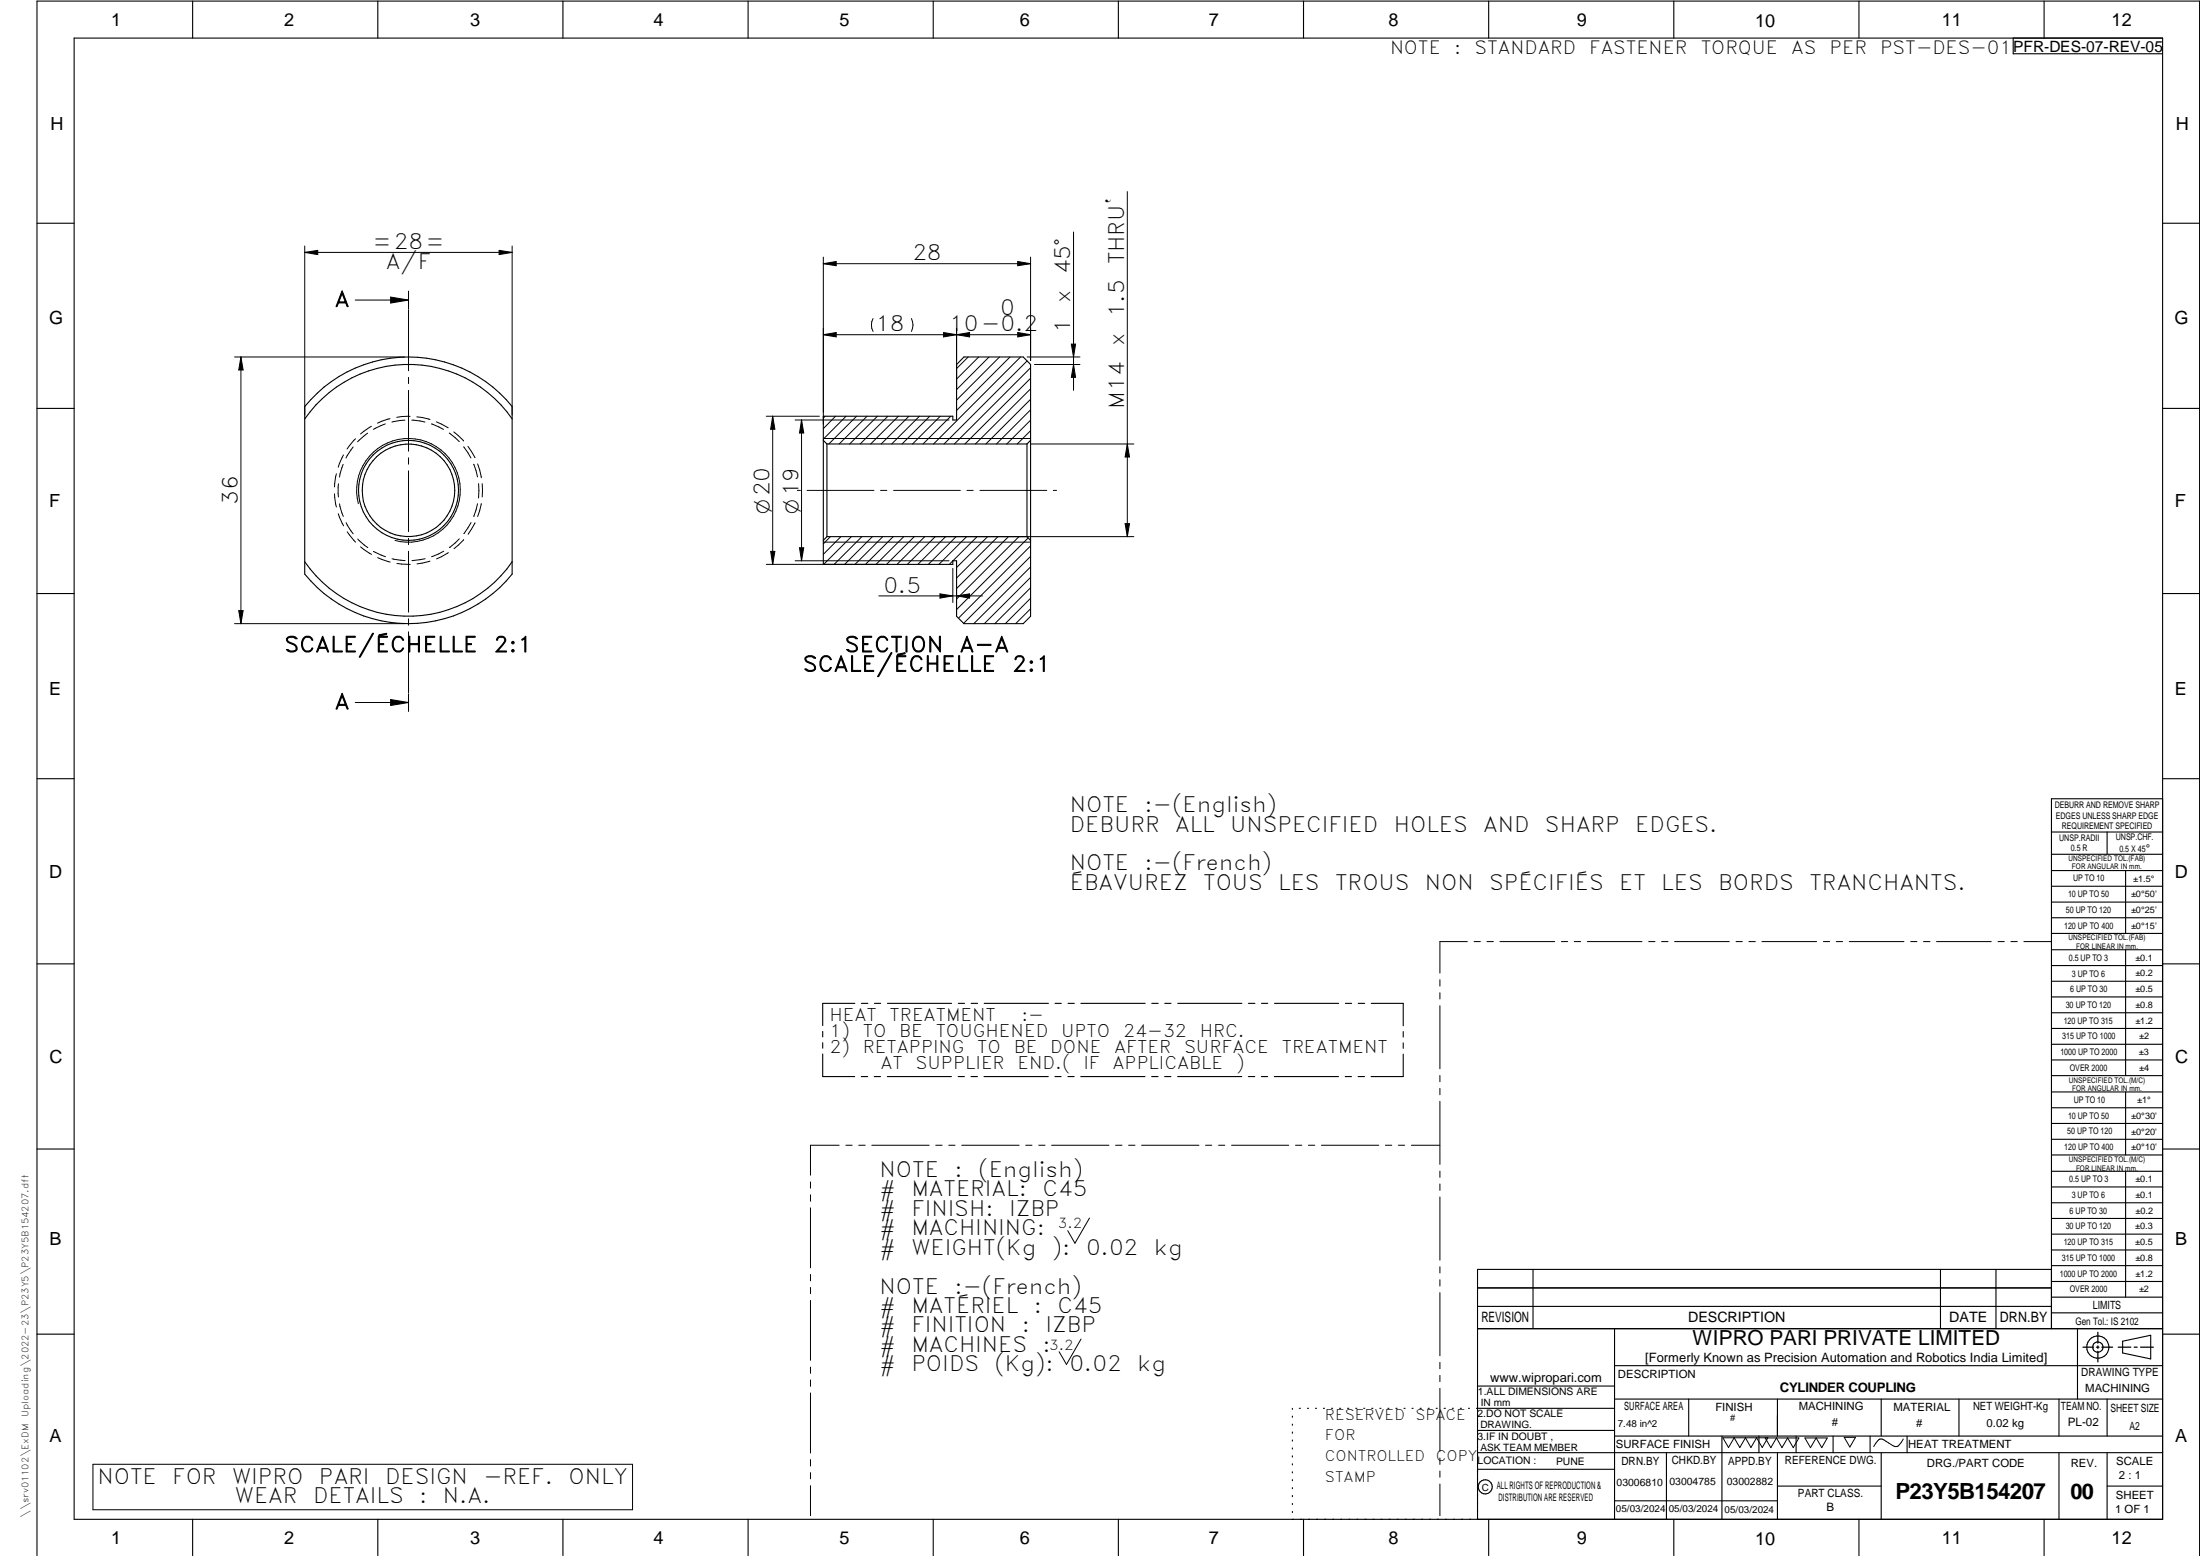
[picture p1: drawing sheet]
<svg xmlns="http://www.w3.org/2000/svg" width="594mm" height="420mm" viewBox="0 0 594 420" stroke-linecap="round" stroke-linejoin="round" font-family="sans-serif">
<g fill="none" stroke="#000" stroke-width=".3">
<path d="M20 10.3h564v400h-564zM52 .3v10M102 .3v10M152 .3v10M202 .3v10M252 .3v10M302 .3v10M352 .3v10M402 .3v10M452 .3v10M502 .3v10M543.6 10.3v4.2h40.4"/>
<path d="M552 .3v10M10 60.3h10M584 60.3h10M10 110.3h10M82.3 113.1v41.9a36 36 0 0 0 56 0v-3.3M82.3 113.1v-3.3a36 36 0 0 1 56 0v41.9M138.3 113.1a34 34 0 0 0-56 0M222.3 112.4h35v1h1v-15l2-2h16l2 2v68l-2 2h-16l-2-2v-15h-1v1h-35zM222.3 118.9l1 1M223.3 119.9v25M223.3 119.9h54M277.3 119.9v25"/>
<path d="M278.3 118.9l-1 1M584 110.3h10M82.3 151.7a34 34 0 0 0 56 0M223.3 144.9l-1 1M223.3 144.9h54M277.3 144.9l1 1M10 160.3h10M584 160.3h10M10 210.3h10M584 215.7h-30v143.1M584 210.3h10M554 224.7h30"/>
<path d="M554 230.7h30M554 235.1h30M554 239.3h30M569 224.7v6M574 235.1v17M554 243.6h30M554 247.8h30M554 252.1h30M554 256.5h30M574 256.5v33.9M10 260.3h10M222.2 278.5v1.5"/>
<path d="M230.8 270.9h-8.6v6M232.6 270.9h1.8M236.1 270.9h1.7M239.6 270.9h17.4M258.8 270.9h1.7M262.2 270.9h1.8M265.8 270.9h17.3M284.9 270.9h1.7M288.4 270.9h1.7M291.9 270.9h17.3M311 270.9h1.8M314.5 270.9h1.7"/>
<path d="M318 270.9h17.4M337.1 270.9h1.8M340.6 270.9h1.7M344.2 270.9h17.3M363.3 270.9h1.7M366.8 270.9h1.7M370.3 270.9h8.6v6.1M378.9 278.6v1.4M554 260.7h30M554 265h30M554 269.2h30M554 273.5h30"/>
<path d="M554 277.7h30M584 260.3h10M222.2 281.6v1.4M222.2 284.6v6.1h8.6M232.6 290.7h1.7M236.1 290.7h1.7M239.6 290.7h17.3M258.7 290.7h1.7M262.2 290.7h1.7M265.7 290.7h17.4M284.9 290.7h1.6M288.4 290.7h1.7"/>
<path d="M291.8 290.7h17.4M311 290.7h1.7M314.5 290.7h1.7M318 290.7h17.3M337.1 290.7h1.7M340.6 290.7h1.7M344.1 290.7h17.3M363.3 290.7h1.6M366.7 290.7h1.8M378.9 284.6v6.1h-8.7M378.9 281.6v1.5M554 282h30"/>
<path d="M554 286.2h30M554 290.4h30M554 294.9h30M554 299.1h30M574 294.9v17M10 310.3h10M554 303.4h30M554 307.6h30M554 311.9h30M554 316.3h30M574 316.3v34M584 310.3h10"/>
<path d="M554 320.5h30M554 324.8h30M554 329h30M554 333.2h30M554 337.5h30M399 358.8h185M399 352.8h155M399 347.8h155M414 342.8v16M436 358.8v51.5M524 342.8v16M539 342.8v16"/>
<path d="M554 341.8h30M554 346h30M554 350.3h30M554 354.5h30M554 342.8h-155v67.5M561 358.8v19M10 360.3h10M399 374.3h37M436 368.8h148M436 377.8h148M456 377.8v10M480 377.8v10"/>
<path d="M508 377.8v10M529 377.8v10M556 377.8v10M569 377.8v10M573.2 362.2l7.6-1.6v6.3l-7.6-1.6zM584 360.3h10M349 380.3v.3M349 382.4v.3M349 384.6v.3M349 386.7v.3M349 388.8v.3M349 391v.3"/>
<path d="M349 393.1v.3M349 395.3v.3M349 397.4v.3M349 399.5v.3M350.9 380.3h.2M353.1 380.3h.2M355.2 380.3h.3M357.4 380.3h.3M359.6 380.3h.3M361.7 380.3h.3M363.9 380.3h.3M366.1 380.3h.3"/>
<path d="M368.3 380.3h.2M370.4 380.3h.3M372.6 380.3h.3M374.8 380.3h.3M376.9 380.3h.4M379.1 380.3h.3M381.3 380.3h.3M383.4 380.3h.4M385.6 380.3h.3M387.8 380.3h.3M390 380.3h.3M392.2 380.3h.3"/>
<path d="M394.3 380.3h.3M396.5 380.3h.3M398.7 380.3h37.3M399 386.2h37M399 396.7h37M436 387.8h148M450 392.3v18M465 387.8v22.5M475 387.8v4.5M480 392.3v18M485 387.8v4.5M495 387.8v4.5"/>
<path d="M505 387.8v4.5M508 392.3v18M515 387.8v4.5M556 392.3v18M569 392.3v18M584 392.3h-185M52 410.3v9.7M102 410.3v9.7M152 410.3v9.7M202 410.3v9.7M252 410.3v9.7M302 410.3v9.7"/>
<path d="M349 401.7v.3M349 403.8v.4M349 406v.3M349 408.1v.3M352 410.3v9.7M402 410.3v9.7M436 405.3h44M452 410.3v9.7M480 401.3h28M502 410.3v9.7M552 410.3v9.7M569 401.3h15"/>
<path d="M10 420v-419.7h584v419.7"/>
<circle cx="110.3" cy="132.4" r="12.5"/>
<circle cx="110.3" cy="132.4" r="13.5"/>
<circle cx="566.5" cy="363.8" r="2.99"/>
<circle cx="566.5" cy="363.7" r="1.41"/>
<circle cx="401.1" cy="401.5" r="1.9"/>
</g>
<path d="M566.5 359.7v3M562.5 363.8h2.9M566.1 363.8h.7M566.5 363.4v.7M566.5 364.9v2.8M567.6 363.8h2.9M572 363.8h3.4M576.3 363.8h.8M578 363.8h3.5" fill="none" stroke="#000" stroke-width=".34"/>
<g fill="none" stroke="#000" stroke-width=".27">
<path d="M304.4 51.7v93.2M82.3 68.2l3.5-.6v1.1zM82.3 66.4v45.7M82.3 68.2h56M110.3 78.6v4.8M134.8 67.6l3.5 .6-3.5 .5zM138.3 66.4v45.7M222.3 71.2l3.5-.6v1.2zM222.3 69.4v45.2M222.3 71.2h56M274.8 70.6l3.5 .6-3.5 .6zM278.3 69.4v28"/>
<path d="M289.9 62.7v42.7M63.3 96.4h46M65.1 96.4l.6 3.5h-1.2zM65.1 96.4v72M95.9 81h14.4M105.5 80.2l4.8 .8-4.8 .8zM110.3 83.7v16.4M222.3 90.4l3.5-.6v1.2zM222.3 90.4h56M235.7 86a3.8 3.8 0 0 0 0 3.5M246.1 86a3.8 3.8 0 0 1 0 3.5M254.8 89.8l7 1.2v-1.2l-7 1.2z"/>
<path d="M258.3 88.6v16.3M261.4 96.4l-3.1 3.1M264.3 96.4l-6 6M267.1 96.4l-8.8 8.8M269.9 96.4l-11.6 11.6M272.7 96.4l-14.4 14.4M274.8 89.8l3.5 .6-3.5 .6zM275.6 96.4l-23.5 23.5M277.4 96.4h14.2M277.4 97.5l-22.5 22.4M278.3 99.3l-20.6 20.6M279.4 98.4h12.2"/>
<path d="M289.3 92.9h1.1l-.5 3.5zM289.9 98.4l.5 3.5h-1.1zM96 118.5l-2.3 2.7M99.3 117l-2.7 2.3M100.3 115.1l-2.9 2.1M104 114.5l-3.2 1.5M105.3 113.1l-3.4 1.2M109.3 113.5l-3.5 .5M110.3 101.9v1.7M110.3 105.4v16.4M110.7 112.4l-3.6 .3M111.2 113.5l3.6 .5"/>
<path d="M112.6 112.6l3.5 .7M116.5 114.5l3.3 1.5M117.8 113.9l3.2 1.6M121.3 116.9l2.7 2.4M122.5 116.6l2.7 2.5M206.9 112.4h14.4M208.7 112.4v40M208.7 112.4l.5 3.5h-1.1zM214.7 113.4h41.6M216.4 113.4l.6 3.5h-1.1zM216.4 113.4v38M222.3 118.4h56"/>
<path d="M222.8 112.4l-.5 .5M225.6 112.4l-3.3 3.3M228.5 112.4l-6.2 6.2M231.3 112.4l-7.5 7.5M234.1 112.4l-7.5 7.5M236.9 112.4l-7.5 7.5M239.8 112.4l-7.5 7.5M242.6 112.4l-7.5 7.5M245.4 112.4l-7.5 7.5M248.3 112.4l-7.5 7.5M251.1 112.4l-7.5 7.5M253.9 112.4l-7.5 7.5"/>
<path d="M256.7 112.4l-7.4 7.5M278.3 116.3l-3.6 3.6M278.3 113.5l-6.4 6.4M278.3 110.7l-9.2 9.2M278.3 107.8l-12.1 12.1M278.3 105l-14.9 14.9M278.3 102.2l-17.7 17.7M278.4 119.9h27.8M304.4 119.9l.6 3.5h-1.2zM90.3 133.4l.5 3.5M90.8 127.9l-.5 3.6M91.3 138.7l1.5 3.3"/>
<path d="M91.4 130.6v3.6M91.7 136.1l1 3.3M92.7 125.4l-1 3.4M92.7 122.9l-1.4 3.3M95.4 120.7l-2 3M96.8 136a14 14 0 0 1 12.3-17.6 14 14 0 0 1 15.1 15.2 14 14 0 0 1-17.5 12.3M110.3 123.6v1.7M110.3 127.1v16.5M125.2 120.6l2 3.1M126.4 120.5l1.9 3.1M127.9 125.3l1 3.5M128.9 136l-.9 3.4"/>
<path d="M129 125.3l1 3.4M129.2 130.6v3.6M129.2 134.2h.1M130 136l-1 3.5M130 128.7h.1M130.2 130.6v3.6M215.3 132.4h.8M217.9 132.4h18.1M237.8 132.4h1.7M241.3 132.4h18M261.1 132.4h1.7M264.6 132.4h18.1"/>
<path d="M284.4 132.4h.9M93.5 141.1l1.9 3M93.8 143.6l2.2 2.8M96.6 145.5l2.7 2.4M97.4 147.7l2.9 2M100.8 148.9l3.3 1.4M102 150.6l3.4 1.2M105.9 150.9l3.5 .5M107.2 152.1l3.6 .3M110.3 145.4v1.7M110.3 148.8v16.5M114.8 150.9l-3.6 .5"/>
<path d="M116.1 151.5l-3.5 .8M119.8 148.8l-3.3 1.5M121.1 149.2l-3.2 1.7M124 145.5l-2.6 2.4M125.2 145.7l-2.6 2.5M127.2 141.1l-1.9 3M128.3 141.2l-1.9 3.1M206.9 152.4h31.9M208.1 148.9h1.1l-.5 3.5zM214.7 151.4h41.6M215.9 147.9h1.1l-.6 3.5zM222.3 146.4h56"/>
<path d="M224.2 144.9l-1.9 2M227.1 144.9l-4.8 4.8M229.9 144.9l-7.5 7.5M232.7 144.9l-7.5 7.5M235.6 144.9l-7.5 7.5M238.4 144.9l-7.5 7.5M241.2 144.9l-7.5 7.5M244 144.9l-7.4 7.5M246.9 144.9l-7.5 7.5M249.7 144.9l-7.5 7.5M251.4 144.9h54.8M252.6 144.9l-7.6 7.5"/>
<path d="M255.3 144.9l-7.4 7.5M257.3 151.4l-.9 1M257.3 153.5v9.2M258.2 144.9l-7.5 7.5M261 144.9l-7.5 7.5M263.9 144.9l-6.6 6.5M266.7 144.9l-8.4 8.3M269.5 144.9l-11.2 11.2M272.3 144.9l-14 14M275.2 144.9l-16.9 16.9M277.7 145.2l-19.4 19.4M278.3 158.7l-9.7 9.7"/>
<path d="M278.3 155.9l-12.5 12.5M278.3 147.4l-19.5 19.5M278.3 153.1l-15.3 15.3M278.3 150.2l-18.1 18.1M303.8 141.4h1.2l-.6 3.5zM63.3 168.4h46M64.5 164.9h1.2l-.6 3.5zM110.3 167.1v1.7M110.3 170.6v16.4M237.3 160.9h28M253.8 160.4l3.5 .5-3.5 .6zM258.3 160.9l3.5-.5v1.1z"/>
<path d="M278.3 164.4l-4 4M278.3 161.5l-6.8 6.9M95.9 189.7h14.4M105.5 188.9l4.8 .8-4.8 .8zM110.3 187.3v4.8M396.2 254.3h-7.4v8.5M398.1 254.3h1.6M401.5 254.3h1.8M405 254.3h14.8M421.6 254.3h1.7M425.1 254.3h1.7M428.6 254.3h14.8"/>
<path d="M445.2 254.3h1.7M448.7 254.3h1.7M452.2 254.3h14.8M468.8 254.3h1.7M472.3 254.3h1.7M475.8 254.3h14.8M492.4 254.3h1.7M495.8 254.3h1.8M499.4 254.3h14.7M516 254.3h1.6M519.4 254.3h1.8M522.9 254.3h14.8"/>
<path d="M539.5 254.3h1.7M543 254.3h1.7M546.5 254.3h7.4M388.8 264.5v1.8M388.8 268.1v1.6M388.8 271.6v17M388.8 290.4v1.7M388.8 293.9v1.7M388.8 297.4v17M218.9 319.2v1.6M226.6 309.2h-7.7v8.1M228.4 309.2h1.7"/>
<path d="M231.9 309.2h1.7M235.4 309.2h15.5M252.7 309.2h1.7M256.2 309.2h1.7M259.7 309.2h15.5M277 309.2h1.7M280.5 309.2h1.7M284 309.2h15.5M301.2 309.2h1.8M304.8 309.2h1.7M308.3 309.2h15.5M325.5 309.2h1.7"/>
<path d="M329.1 309.2h1.6M332.6 309.2h15.4M349.8 309.2h1.7M353.3 309.2h1.7M356.8 309.2h15.5M374.1 309.2h1.7M377.6 309.2h1.7M381.1 309.2h7.7M388.8 316.2v1.7M388.8 319.7v1.7M218.9 322.6v1.8M218.9 326.1v16.2"/>
<path d="M294.2 328.9l-3.9 6.8-2-3.4M388.8 323.2v17.1M218.9 344.1v1.8M218.9 347.6v1.7M218.9 351.2v16.1M388.8 342.1v1.6M388.8 345.6v1.7M388.8 349v17.1M218.9 369.1v1.7M218.9 372.6v1.8M218.9 376.1v16.2M291.9 361.6l-3.9 6.8-2-3.4"/>
<path d="M388.8 367.9v1.7M388.8 371.4v1.7M388.8 374.9v17M25.1 395.4h145.7v12.3h-145.7zM218.9 394.1v1.8M218.9 397.6v1.7M388.8 393.7v1.7M388.8 397.2v1.7M465.2 388.2h12.2l-1.5 2.7-1.6-2.7-1.5 2.7-1.5-2.7-1.5 2.7-1.5-2.7-1.5 2.7zM476.7 388.3h9.1l-1.6 2.6-1.5-2.6-1.5 2.6-1.5-2.6-1.5 2.6zM487.4 388.3h6l-1.5 2.6-1.5-2.6-1.5 2.6zM498 388.1h3.1l-1.6 2.6z"/>
<path d="M514 388.6l-1.1 1.5a1.2 1.2 0 0 1-1.8 .3l-1.8-1.2a1.55 1.55 0 0 0-1.6-.6 1.55 1.55 0 0 0-1.2 1.1l-.5 .9M218.9 401.2v8.1M388.8 400.7v8.6"/>
</g>
<g fill="#000">
<path d="M82.3 68.2l3.5-.6v1.1zM134.8 67.6l3.5 .6-3.5 .5zM222.3 71.2l3.5-.6v1.2zM274.8 70.6l3.5 .6-3.5 .6zM65.1 96.4l.6 3.5h-1.2zM105.5 80.2l4.8 .8-4.8 .8zM222.3 90.4l3.5-.6v1.2zM254.8 89.8l3.5 .6-3.5 .6zM258.3 90.4l3.5-.6v1.2zM274.8 89.8l3.5 .6-3.5 .6zM289.3 92.9h1.1l-.5 3.5zM208.7 112.4l.5 3.5h-1.1z"/>
<path d="M216.4 113.4l.6 3.5h-1.1zM289.9 98.4l.5 3.5h-1.1zM304.4 119.9l.6 3.5h-1.2zM208.1 148.9h1.1l-.5 3.5zM215.9 147.9h1.1l-.6 3.5zM303.8 141.4h1.2l-.6 3.5zM64.5 164.9h1.2l-.6 3.5zM253.8 160.4l3.5 .5-3.5 .6zM258.3 160.9l3.5-.5v1.1zM105.5 188.9l4.8 .8-4.8 .8z"/>
</g>
<text font-size="6" x="511.8" y="404.8">P23Y5B154207</text>
<text font-size="5.9" x="559.1" y="404.7">00</text>
<g font-size="5.7">
<text x="100.7" y="67.3">=28=</text>
<text x="246.4" y="70.3">28</text>
<text x="303.6" y="71.4" transform="rotate(-90 303.6 71.4)">THRU`</text>
<text x="104.2" y="72.6">A/F</text>
<text x="289" y="74" transform="rotate(-90 289 74)">45°</text>
<text x="90.4" y="82.8">A</text>
<text x="289" y="81.8" transform="rotate(-90 289 81.8)">x</text>
<text x="236.4" y="89.5">18</text>
<text x="256.3" y="89.5">10-0.2</text>
<text x="270.1" y="85">0</text>
<text x="289" y="90" transform="rotate(-90 289 90)">1</text>
<text x="303.6" y="85.7" transform="rotate(-90 303.6 85.7)">1.5</text>
<text x="303.6" y="93.5" transform="rotate(-90 303.6 93.5)">x</text>
<text x="303.6" y="110.3" transform="rotate(-90 303.6 110.3)">M14</text>
<text x="64.2" y="136.4" transform="rotate(-90 64.2 136.4)">36</text>
<text x="238.5" y="160.1">0.5</text>
<text x="76.8" y="176.1">SCALE/ÉCHELLE</text>
<text x="133.3" y="176.1">2:1</text>
<text x="228.1" y="176.1">SECTION</text>
<text x="259.1" y="176.1">A-A</text>
<text x="216.8" y="181.3">SCALE/ÉCHELLE</text>
<text x="273.3" y="181.3">2:1</text>
<text x="90.4" y="191.5">A</text>
<text x="288.9" y="219.3">NOTE</text>
<text x="309.1" y="219.3">:-(English)</text>
<text x="288.9" y="224.5">DEBURR</text>
<text x="317.3" y="224.5">ALL</text>
<text x="332.2" y="224.5">UNSPECIFIED</text>
<text x="376.4" y="224.5">HOLES</text>
<text x="400.5" y="224.5">AND</text>
<text x="417.2" y="224.5">SHARP</text>
<text x="441.6" y="224.5">EDGES.</text>
<text x="288.9" y="235">NOTE</text>
<text x="309.1" y="235">:-(French)</text>
<text x="288.9" y="240.3">ÉBAVUREZ</text>
<text x="324.9" y="240.3">TOUS</text>
<text x="345.2" y="240.3">LES</text>
<text x="360.5" y="240.3">TROUS</text>
<text x="384.8" y="240.3">NON</text>
<text x="402.1" y="240.3">SPÉCIFIÉS</text>
<text x="437.2" y="240.3">ET</text>
<text x="448.6" y="240.3">LES</text>
<text x="464" y="240.3">BORDS</text>
<text x="488.6" y="240.3">TRANCHANTS.</text>
<text x="237.5" y="317.8">NOTE</text>
<text x="257.7" y="317.8">:</text>
<text x="264.1" y="317.8">(English)</text>
<text x="237.5" y="323">#</text>
<text x="246.1" y="323">MATERIAL:</text>
<text x="281.5" y="323">C45</text>
<text x="237.5" y="328.3">#</text>
<text x="246.1" y="328.3">FINISH:</text>
<text x="272.5" y="328.3">IZBP</text>
<text x="237.5" y="333.5">#</text>
<text x="246.1" y="333.5">MACHINING:</text>
<text x="237.5" y="338.8">#</text>
<text x="246.1" y="338.8">WEIGHT(Kg</text>
<text x="284" y="338.8">):</text>
<text x="293.3" y="338.8">0.02</text>
<text x="311.6" y="338.8">kg</text>
<text x="237.5" y="349.3">NOTE</text>
<text x="257.7" y="349.3">:-(French)</text>
<text x="237.5" y="354.5">#</text>
<text x="237.5" y="359.8">#</text>
<text x="246.1" y="354.5">MATÉRIEL</text>
<text x="246.1" y="359.8">FINITION</text>
<text x="275.9" y="359.8">:</text>
<text x="279.2" y="354.5">:</text>
<text x="282.3" y="359.8">IZBP</text>
<text x="285.6" y="354.5">C45</text>
<text x="237.5" y="365">#</text>
<text x="246.1" y="365">MACHINES</text>
<text x="281.5" y="365">:</text>
<text x="237.5" y="370.3">#</text>
<text x="246.1" y="370.3">POIDS</text>
<text x="268.5" y="370.3">(Kg):</text>
<text x="288.8" y="370.3">0.02</text>
<text x="307.1" y="370.3">kg</text>
<text x="26.3" y="400.6">NOTE</text>
<text x="46.5" y="400.6">FOR</text>
<text x="62.7" y="400.6">WIPRO</text>
<text x="86.1" y="400.6">PARI</text>
<text x="104" y="400.6">DESIGN</text>
<text x="130.5" y="400.6">-REF.</text>
<text x="153.5" y="400.6">ONLY</text>
<text x="63.4" y="405.9">WEAR</text>
<text x="84.5" y="405.9">DETAILS</text>
<text x="113.2" y="405.9">:</text>
<text x="119.6" y="405.9">N.A.</text>
</g>
<text font-size="5.6" x="457" y="363.2">WIPRO PARI PRIVATE LIMITED</text>
<g font-size="5.4">
<text x="207.8" y="138.7" transform="rotate(-90 207.8 138.7)">O20</text>
<text x="215.6" y="138.7" transform="rotate(-90 215.6 138.7)">O19</text>
</g>
<g font-size="4.9">
<text x="30" y="6.9">1</text>
<text x="76.7" y="6.9">2</text>
<text x="127" y="6.9">3</text>
<text x="176.5" y="6.9">4</text>
<text x="226.7" y="6.9">5</text>
<text x="275.4" y="6.9">6</text>
<text x="326.4" y="6.9">7</text>
<text x="375" y="6.9">8</text>
<text x="425.8" y="6.9">9</text>
<text x="473.9" y="7.3">10</text>
<text x="524.3" y="6.9">11</text>
<text x="570.2" y="6.9">12</text>
<text x="375.4" y="14.5">NOTE</text>
<text x="392.7" y="14.5">:</text>
<text x="398.2" y="14.5">STANDARD</text>
<text x="429.2" y="14.5">FASTENER</text>
<text x="459.2" y="14.5">TORQUE</text>
<text x="483.7" y="14.5">AS</text>
<text x="494.1" y="14.5">PER</text>
<text x="507.7" y="14.5">PST-DES-01</text>
<text x="13.6" y="35.1">H</text>
<text x="587.6" y="35.1">H</text>
<text x="13.2" y="87.5">G</text>
<text x="587.2" y="87.5">G</text>
<text x="13.2" y="137">F</text>
<text x="587.2" y="137">F</text>
<text x="13.2" y="187.6">E</text>
<text x="587.2" y="187.6">E</text>
<text x="13.2" y="237">D</text>
<text x="587.2" y="237">D</text>
<text x="13.4" y="287.1">C</text>
<text x="587.4" y="287.1">C</text>
<text x="13.4" y="336.2">B</text>
<text x="587.4" y="336.2">B</text>
<text x="13.4" y="389.3">A</text>
<text x="587.4" y="389.3">A</text>
<text x="30" y="416.9">1</text>
<text x="76.7" y="416.9">2</text>
<text x="127" y="416.9">3</text>
<text x="176.5" y="416.9">4</text>
<text x="226.7" y="416.9">5</text>
<text x="275.4" y="416.9">6</text>
<text x="326.4" y="416.9">7</text>
<text x="375" y="416.9">8</text>
<text x="425.8" y="416.9">9</text>
<text x="473.9" y="417.3">10</text>
<text x="524.3" y="416.9">11</text>
<text x="570.2" y="416.9">12</text>
</g>
<g font-size="4.7">
<text x="224" y="275.6">HEAT</text>
<text x="240.2" y="275.6">TREATMENT</text>
<text x="275.8" y="275.6">:-</text>
<text x="224" y="280">1)</text>
<text x="233" y="280">TO</text>
<text x="242.8" y="280">BE</text>
<text x="252.7" y="280">TOUGHENED</text>
<text x="286.6" y="280">UPTO</text>
<text x="303.3" y="280">24-32</text>
<text x="324" y="280">HRC.</text>
<text x="224" y="284.3">2)</text>
<text x="233" y="284.3">RETAPPING</text>
<text x="263.9" y="284.3">TO</text>
<text x="273.7" y="284.3">BE</text>
<text x="283.6" y="284.3">DONE</text>
<text x="300.9" y="284.3">AFTER</text>
<text x="319.7" y="284.3">SURFACE</text>
<text x="346.1" y="284.3">TREATMENT</text>
<text x="237.7" y="288.6">AT</text>
<text x="247.2" y="288.6">SUPPLIER</text>
<text x="274.7" y="288.6">END.(</text>
<text x="292.6" y="288.6">IF</text>
<text x="300.4" y="288.6">APPLICABLE</text>
<text x="333.8" y="288.6">)</text>
</g>
<text font-size="4.2" x="543.6" y="14">PFR-DES-07-REV-05</text>
<g font-size="3.9">
<text x="400" y="357.1">REVISION</text>
<text x="455.9" y="357.1">DESCRIPTION</text>
<text x="526.4" y="357.1">DATE</text>
<text x="540" y="357.1">DRN.BY</text>
<text x="357.8" y="383.3">RESERVED</text>
<text x="382.3" y="383.3">SPACE</text>
<text x="357.8" y="388.9">FOR</text>
<text x="357.8" y="394.5">CONTROLLED</text>
<text x="387.8" y="394.5">COPY</text>
<text x="357.8" y="400">STAMP</text>
</g>
<g font-size="3.7">
<text x="285.7" y="331.7">3.2</text>
<text x="283.3" y="364.4">3.2</text>
</g>
<text font-size="3.6" x="480.6" y="375.8">CYLINDER COUPLING</text>
<g font-size="3.5">
<text x="444.3" y="367.7">[Formerly Known as Precision Automation and Robotics India Limited]</text>
<text x="402.4" y="373.3">www.wipropari.com</text>
</g>
<g font-size="3.1">
<text x="565.1" y="353.5">LIMITS</text>
<text x="562" y="371.7">DRAWING TYPE</text>
<text x="436.9" y="372.1">DESCRIPTION</text>
<text x="563.1" y="375.9">MACHINING</text>
<text x="438.6" y="380.8">SURFACE AREA</text>
<text x="463.2" y="380.9">FINISH</text>
<text x="485.7" y="380.8">MACHINING</text>
<text x="511.3" y="380.9">MATERIAL</text>
<text x="532.8" y="380.7">NET WEIGHT-Kg</text>
<text x="556.5" y="380.7">TEAM NO.</text>
<text x="569.9" y="381.2">SHEET SIZE</text>
<text x="494.6" y="385.1">#</text>
<text x="517.4" y="385.3">#</text>
<text x="536.4" y="385.3">0.02 kg</text>
<text x="558.4" y="385.1">PL-02</text>
<text x="575" y="386.1">A2</text>
<text x="436.3" y="391">SURFACE FINISH</text>
<text x="437.8" y="395.5">DRN.BY</text>
<text x="451.4" y="395.4">CHKD.BY</text>
<text x="466.6" y="395.5">APPD.BY</text>
<text x="482" y="395.4">REFERENCE DWG.</text>
<text x="515.3" y="391.1">HEAT TREATMENT</text>
<text x="571.4" y="395.6">SCALE</text>
<text x="520.4" y="396.2">DRG./PART CODE</text>
<text x="559.2" y="396.1">REV.</text>
<text x="572.2" y="399.5">2 : 1</text>
<text x="485.5" y="404.3">PART CLASS.</text>
<text x="493.2" y="407.9">B</text>
<text x="571.4" y="404.7">SHEET</text>
<text x="571.2" y="408.4">1 OF 1</text>
</g>
<text font-size="3" x="579.5" y="230.1">°</text>
<g font-size="2.8">
<text x="560.4" y="357.7">Gen Tol.: IS 2102</text>
<text x="399.1" y="376.6">1.ALL DIMENSIONS ARE</text>
<text x="399" y="382.7">2.DO NOT SCALE</text>
<text x="399" y="388.7">3.IF IN DOUBT ,</text>
<text x="399" y="395.4">LOCATION :</text>
<text x="420.2" y="395.6">PUNE</text>
<text x="404.2" y="402">ALL RIGHTS OF REPRODUCTION &amp;</text>
<text x="436.5" y="401.2">03006810</text>
<text x="450.8" y="400.9">03004785</text>
<text x="466.3" y="401">03002882</text>
<text x="404.7" y="405.4">DISTRIBUTION ARE RESERVED</text>
</g>
<g font-size="2.7">
<text x="399.9" y="379.7">IN mm</text>
<text x="399.7" y="385.7">DRAWING.</text>
<text x="436.9" y="385.4">7.48 in^2</text>
<text x="399.7" y="391.8">ASK TEAM MEMBER</text>
<text x="400.1" y="402.5">C</text>
<text x="436.4" y="408.3">05/03/2024</text>
<text x="450.6" y="408.4">05/03/2024</text>
<text x="465.7" y="408.5">05/03/2024</text>
</g>
<g font-size="2.5">
<text x="554.9" y="218.3">DEBURR AND REMOVE SHARP</text>
<text x="555.2" y="221">EDGES UNLESS SHARP EDGE</text>
<text x="556.1" y="227.1">UNSP.RADII</text>
<text x="556.8" y="223.8">REQUIREMENT SPECIFIED</text>
<text x="571.4" y="226.9">UNSP.CHF.</text>
<text x="559.2" y="229.9">0.5 R</text>
<text x="572.3" y="230.1">0.5 X 45</text>
<text x="559.8" y="238">UP TO 10</text>
<text x="576.1" y="238.1">±1.5°</text>
<text x="558.5" y="242.2">10 UP TO 50</text>
<text x="575.5" y="242.3">±0°50'</text>
<text x="557.4" y="250.7">120 UP TO 400</text>
<text x="557.9" y="246.5">50 UP TO 120</text>
<text x="575.5" y="250.7">±0°15'</text>
<text x="575.5" y="246.5">±0°25'</text>
<text x="558.7" y="259.4">0.5 UP TO 3</text>
<text x="559.5" y="263.7">3 UP TO 6</text>
<text x="576.6" y="263.6">±0.2</text>
<text x="576.6" y="259.4">±0.1</text>
<text x="559" y="267.9">6 UP TO 30</text>
<text x="576.6" y="267.9">±0.5</text>
<text x="557.8" y="272.2">30 UP TO 120</text>
<text x="576.6" y="272.2">±0.8</text>
<text x="556.9" y="280.7">315 UP TO 1000</text>
<text x="557.3" y="276.4">120 UP TO 315</text>
<text x="576.6" y="276.4">±1.2</text>
<text x="577.7" y="280.7">±2</text>
<text x="556.4" y="284.9">1000 UP TO 2000</text>
<text x="577.6" y="284.9">±3</text>
<text x="558.9" y="289.2">OVER 2000</text>
<text x="577.7" y="289.3">±4</text>
<text x="560" y="297.9">UP TO 10</text>
<text x="577.1" y="297.9">±1°</text>
<text x="558.5" y="302.1">10 UP TO 50</text>
<text x="575.5" y="302.1">±0°30'</text>
<text x="557.4" y="310.6">120 UP TO 400</text>
<text x="558.2" y="306.3">50 UP TO 120</text>
<text x="575.5" y="310.6">±0°10'</text>
<text x="575.5" y="306.4">±0°20'</text>
<text x="558.8" y="319.2">0.5 UP TO 3</text>
<text x="559.4" y="323.4">3 UP TO 6</text>
<text x="576.6" y="319.2">±0.1</text>
<text x="576.6" y="323.5">±0.1</text>
<text x="558.9" y="327.7">6 UP TO 30</text>
<text x="576.7" y="327.7">±0.2</text>
<text x="557.8" y="332">30 UP TO 120</text>
<text x="576.6" y="332">±0.3</text>
<text x="556.8" y="340.5">315 UP TO 1000</text>
<text x="557.3" y="336.3">120 UP TO 315</text>
<text x="576.6" y="336.3">±0.5</text>
<text x="576.6" y="340.5">±0.8</text>
<text x="556.2" y="344.7">1000 UP TO 2000</text>
<text x="576.6" y="344.7">±1.2</text>
<text x="558.9" y="349">OVER 2000</text>
<text x="577.6" y="349">±2</text>
<text x="467.2" y="383.8">#</text>
</g>
<g font-size="2.4">
<text x="7.7" y="382.7" transform="rotate(-90 7.7 382.7)">Uploading\2022-23\P23Y5\P23Y5B154207.dft</text>
<text x="7.7" y="409.8" transform="rotate(-90 7.7 409.8)">\\srv01102\ExDM</text>
</g>
<g font-size="2.1">
<text x="558.5" y="232.4">UNSPECIFIED TOL.(FAB)</text>
<text x="559.5" y="234.7">FOR ANGULAR IN mm.</text>
<text x="558.6" y="253.9">UNSPECIFIED TOL.(FAB)</text>
<text x="560.7" y="256.3">FOR LINEAR IN mm.</text>
<text x="558.7" y="292.3">UNSPECIFIED TOL.(M/C)</text>
<text x="559.6" y="294.7">FOR ANGULAR IN mm.</text>
<text x="558.7" y="313.7">UNSPECIFIED TOL.(M/C)</text>
<text x="560.6" y="316.1">FOR LINEAR IN mm.</text>
</g>
</svg>
